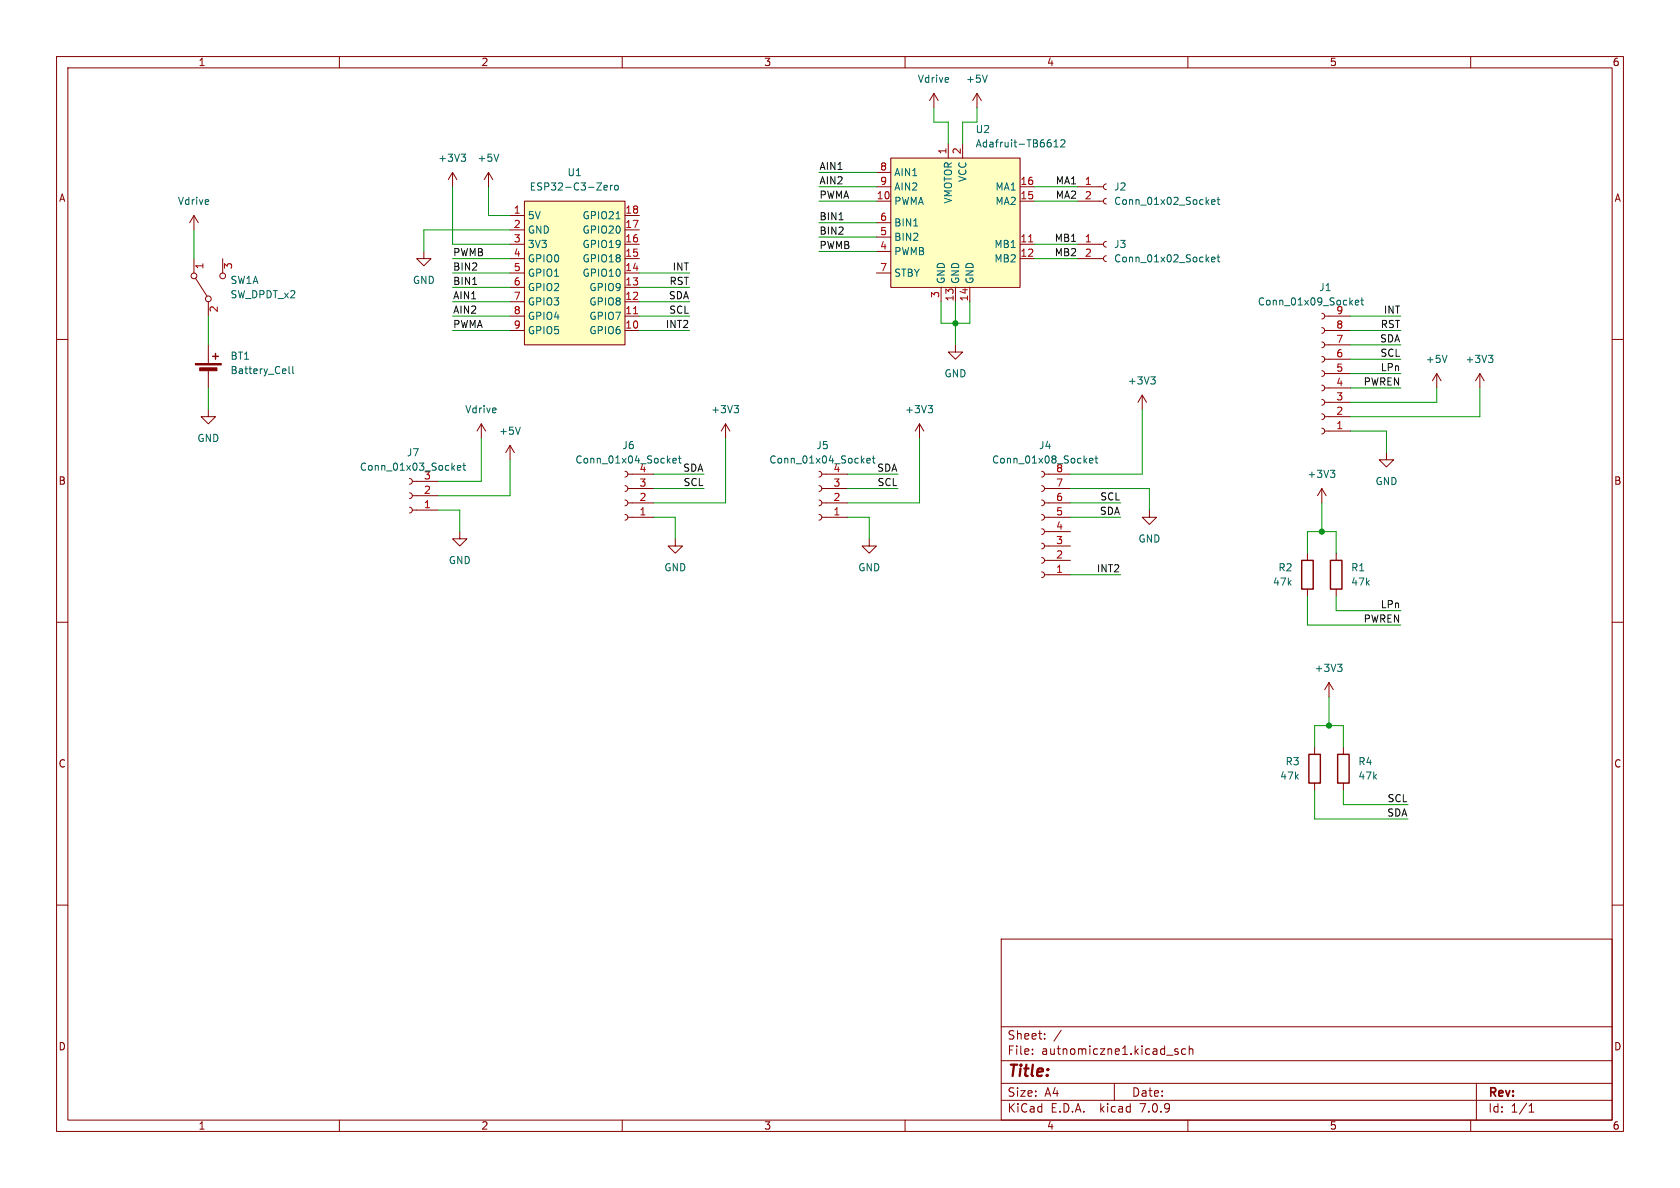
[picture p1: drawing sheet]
<svg xmlns="http://www.w3.org/2000/svg" width="297mm" height="210mm" viewBox="0 0 297 210" stroke-linecap="round" stroke-linejoin="round" font-family="sans-serif">
<g fill="none" stroke="#840000" stroke-width=".18">
<path d="M10 10h277v190h-277zM12 12h273v186h-273zM60 10v2M110 10v2M160 10v2M165.1 16.5l-.8 1.3M165.1 16.5v2.6M165.1 16.5l.8 1.3M172.7 16.5l-.7 1.3M172.7 16.5v2.6M172.7 16.5l.8 1.3M210 10v2"/>
<path d="M260 10v2M34.3 38.1v2.5M34.3 38.1l-.8 1.3M34.3 38.1l.8 1.3M80 30.5l-.8 1.3M80 30.5v2.5M80 30.5l.8 1.3M86.4 30.5l-.8 1.3M86.4 30.5v2.5M86.4 30.5l.7 1.3M90.2 38.1h2.5M92.7 35.6h17.8v25.4h-17.8z"/>
<path d="M110.5 38.1h2.5M154.9 35.6h2.6M154.9 33h2.6M154.9 39.4h2.6M154.9 30.5h2.6M157.5 27.9h22.8v22.9h-22.8zM167.6 25.4v2.5M170.2 25.4v2.5M180.3 35.6h2.6M180.3 33h2.6M190.5 35.6h4.6M190.5 33h4.6"/>
<path d="M195.6 35.1l-.4 .1-.1 .3 .1 .4 .4 .2M195.6 32.5l-.4 .1-.1 .4 .1 .4 .4 .1M10 60h2M34.3 45.7v2.6M34.5 49.1l2.1 3.2M36.8 53.3v2.6M39.4 45.7v2.6M74.9 44.5v1.2h1.3l-1.3 1.3-1.2-1.3h1.2M90.2 43.2h2.5M90.2 45.7h2.5M90.2 48.3h2.5M90.2 55.9h2.5"/>
<path d="M90.2 58.4h2.5M90.2 53.3h2.5M90.2 50.8h2.5M90.2 40.6h2.5M110.5 43.2h2.5M110.5 45.7h2.5M110.5 48.3h2.5M110.5 55.9h2.5M110.5 58.4h2.5M110.5 53.3h2.5M110.5 50.8h2.5M110.5 40.6h2.5"/>
<path d="M154.9 44.5h2.6M154.9 41.9h2.6M154.9 48.3h2.6M166.4 50.8v2.5M168.9 50.8v2.5M171.4 50.8v2.5M180.3 43.2h2.6M180.3 45.7h2.6M190.5 43.2h4.6M190.5 45.7h4.6M195.6 45.2l-.4 .1-.1 .4 .1 .4 .4 .1M195.6 42.7l-.4 .1-.1 .4 .1 .3 .4 .2"/>
<path d="M233.7 55.4l.3 .1 .2 .4-.2 .4-.3 .1M233.7 57.9l.3 .2 .2 .3-.2 .4-.3 .1M234.2 55.9h4.6M234.2 58.4h4.6M285 60h2M36.8 72.4v1.3h1.3l-1.3 1.2-1.2-1.2h1.2M36.8 61v3.3M36.8 65.3v3.3M85.1 74.9l-.8 1.3M85.1 74.9v2.6M85.1 74.9l.8 1.3M90.2 78.7l-.8 1.3"/>
<path d="M90.2 78.7v2.6M90.2 78.7l.7 1.3M128.3 74.9l-.8 1.3M128.3 74.9v2.6M128.3 74.9l.7 1.3M162.6 74.9l-.8 1.3M162.6 74.9v2.6M162.6 74.9l.7 1.3M168.9 61v1.2h1.3l-1.3 1.3-1.3-1.3h1.3M201.9 69.9l-.7 1.2M201.9 69.9v2.5M201.9 69.9l.8 1.2"/>
<path d="M233.7 60.5l.3 .1 .2 .4-.2 .3-.3 .2M233.7 63l.3 .1 .2 .4-.2 .4-.3 .1M233.7 65.5l.3 .2 .2 .4-.2 .3-.3 .1M233.7 68.1l.3 .1 .2 .4-.2 .4-.3 .1M233.7 70.6l.3 .2 .2 .3-.2 .4-.3 .1M233.7 73.2l.3 .1 .2 .4-.2 .3-.3 .2M233.7 75.7l.3 .1 .2 .4-.2 .4-.3 .1M234.2 61h4.6M234.2 63.5h4.6M234.2 66h4.6M234.2 68.6h4.6M234.2 71.1h4.6"/>
<path d="M234.2 73.7h4.6M234.2 76.2h4.6M254 66l-.8 1.3M254 66v2.6M254 66l.8 1.3M261.6 66l-.7 1.3M261.6 66v2.6M261.6 66l.8 1.3M72.4 84.6l.4 .1 .1 .4-.2 .4-.3 .1M72.4 87.1l.4 .2 .1 .3-.2 .4-.3 .1M72.4 89.7l.4 .1 .1 .4-.2 .3-.3 .2M72.9 85.1h4.6"/>
<path d="M72.9 87.6h4.6M72.9 90.2h4.6M81.3 94v1.3h1.2l-1.2 1.2-1.3-1.2h1.3M110.5 83.3l.4 .2 .1 .3-.2 .4-.3 .1M110.5 85.9l.4 .1 .1 .4-.2 .3-.3 .2M110.5 88.4l.4 .1 .1 .4-.2 .4-.3 .1M110.5 90.9l.4 .2 .1 .4-.2 .3-.3 .1M111 83.8h4.6M111 86.4h4.6M111 88.9h4.6M111 91.4h4.6M119.4 95.3v1.2h1.2l-1.2 1.3-1.3-1.3h1.3"/>
<path d="M144.8 83.3l.3 .2 .2 .3-.2 .4-.3 .1M144.8 85.9l.3 .1 .2 .4-.2 .3-.3 .2M144.8 88.4l.3 .1 .2 .4-.2 .4-.3 .1M144.8 90.9l.3 .2 .2 .4-.2 .3-.3 .1M145.3 83.8h4.6M145.3 86.4h4.6M145.3 88.9h4.6M145.3 91.4h4.6M153.7 95.3v1.2h1.2l-1.2 1.3-1.3-1.3h1.3M184.1 83.3l.4 .2 .2 .3-.2 .4-.4 .1M184.1 85.9l.4 .1 .2 .4-.2 .3-.4 .2M184.1 88.4l.4 .1 .2 .4-.2 .4-.4 .1"/>
<path d="M184.1 90.9l.4 .2 .2 .4-.2 .3-.4 .1M184.1 93.5l.4 .1 .2 .4-.2 .4-.4 .1M184.1 96l.4 .2 .2 .3-.2 .4-.4 .1M184.1 98.6l.4 .1 .2 .4-.2 .3-.4 .2M184.7 83.8h4.5M184.7 86.4h4.5M184.7 88.9h4.5M184.7 91.4h4.5M184.7 94h4.5M184.7 96.5h4.5M184.7 99.1h4.5M203.2 90.2v1.2h1.3l-1.3 1.3-1.3-1.3h1.3"/>
<path d="M231.1 97.8v1.3M233.7 86.4l-.8 1.2M233.7 86.4v2.5M233.7 86.4l.7 1.2M236.2 97.8v1.3M245.1 80v1.3h1.3l-1.3 1.3-1.3-1.3h1.3M10 110h2M184.1 101.1l.4 .1 .2 .4-.2 .4-.4 .1M184.7 101.6h4.5M231.1 104.1v1.3M236.2 104.1v1.3M285 110h2"/>
<path d="M232.4 132.1v1.3M232.4 138.4v1.3M234.9 120.7l-.7 1.2M234.9 120.7v2.5M234.9 120.7l.8 1.2M237.5 132.1v1.3M237.5 138.4v1.3M10 160h2M285 160h2M177 166h108v32h-108zM60 198v2M110 198v2"/>
<path d="M160 198v2M177 194.5h108M177 191.5h108M177 187.5h108M177 181.5h108M182.5 186.3v.1M182.5 185.5v.1M184.7 183.6v.1M184.7 182.8v.1M187.6 182.1l-1.3 2M197 191.5v3M208.2 185.5l-.3-.1-.2 .2v.2l.5 .2v.3h-.5"/>
<path d="M209.6 185.5l-.4-.1-.3 .3v.4l.1 .2h.6M210 198v2M210.2 185.5l.3-.1 .3 .1 .1 .9M210.2 184.9v1.5M260 198v2M261 191.5v6.5M270.3 196.6h.9M270.3 195.5l.4-.4v1.5"/>
<circle cx="34.3" cy="48.8" r=".51"/>
<circle cx="36.8" cy="52.8" r=".51"/>
<circle cx="39.4" cy="48.8" r=".51"/>
</g>
<g fill="none" stroke="#006464" stroke-width=".18">
<path d="M174.5 13.3l-.4 1.2M81.5 27.2h.8l-.4 .5M82.1 27.7l.2 .3v.3l-.2 .2M88.2 27.2l-.4 1.3M106.8 33.2l.6-.1-.1-.3h-.3l-.2 .1v.6h.5M107.9 32.8v.8M108.3 32.8l-.4 .2M108.7 32.9l.2-.1 .4 .1v.5l-.1 .1-.3 .1-.2-.1zM108.9 38.7h.7M161.5 39.9h.8M185.8 25.3v.6M186.3 26h.8"/>
<path d="M186.3 25.1l.4-.4v1.3M187.5 24.8l.5-.1 .3 .4-.8 .9h.8M214.2 35.7l.6-.1-.1-.2-.3-.1-.2 .2 .1 .6h.4M215.2 35.3h.4M215.3 34.9v1.1l.3 .1M214.2 45.9l.6-.1-.1-.3h-.3l-.2 .1 .1 .6h.4M215.2 45.5h.4M215.3 45v1.1l.3 .2M239.6 53.5l.6-.1v-.3h-.4l-.2 .2 .1 .6h.5M240.6 53.1h.5M240.8 52.6v1.1l.3 .2M51.1 64.8v1.1l.2 .1"/>
<path d="M51.8 64.8v1.1l.1 .1M92 75.5l-.4 1.3M129.8 71.7h.8l-.5 .5M130.3 72.2l.3 .2v.3l-.3 .3M164.1 71.7h.8l-.5 .5M164.6 72.2l.3 .2v.3l-.3 .3M203.4 66.6h.8l-.4 .5M204 67.1l.2 .2v.3l-.2 .3M255.8 62.8l-.4 1.3M263.1 62.8h.8l-.4 .5M263.7 63.3l.2 .2v.3l-.2 .3M80.9 82.7l.6-.1-.1-.3h-.4l-.1 .2v.6h.5"/>
<path d="M81.8 82.3h.5M82 81.9v1l.3 .2M119 81.4l.6-.1-.1-.2-.4-.1-.1 .2v.6h.5M119.9 81h.5M120.1 80.6l.1 1.2M153.2 81.4l.7-.1-.1-.2-.4-.1-.2 .2 .1 .6h.5M154.2 81h.5M154.4 80.6l.1 1.2M192.6 81.4l.6-.1v-.2l-.4-.1-.2 .2 .1 .6h.5M193.6 81h.5M193.8 80.6v1.1l.3 .2M235.2 83.1h.8l-.4 .5"/>
<path d="M235.7 83.6l.3 .3v.3l-.3 .2M236.5 117.4h.7l-.4 .5M237 117.9l.2 .2v.3l-.2 .3"/>
</g>
<path d="M37.6 63h1M38.1 62.5v1M230.1 99.1h2.1v5h-2.1zM235.2 99.1h2v5h-2zM231.4 133.4h2v5h-2zM236.5 133.4h2v5h-2z" fill="none" stroke="#840000" stroke-width=".25"/>
<g fill="#840000" stroke="#840000" stroke-width=".18">
<path d="M34.5 64.3h4.6v.2h-4.6z"/>
<path d="M35.3 65h3.1v.5h-3.1z"/>
</g>
<g fill="#ffffc2" stroke="#ffffc2" stroke-width=".18">
<path d="M157.5 27.9h22.8v22.9h-22.8z"/>
<path d="M92.7 35.6h17.8v25.4h-17.8z"/>
</g>
<path d="M112 55.5h.7M181.9 42.8h.7" fill="none" stroke="#a90000" stroke-width=".18"/>
<path d="M148.3 38.9h.8M83.6 50.3h.7" fill="none" stroke="#0f0f0f" stroke-width=".18"/>
<g fill="none" stroke="#009600" stroke-width=".18">
<path d="M165.1 19.1v2.5h2.5v3.8M172.7 19.1v2.5h-2.5v3.8M80 33v10.2h10.2M86.4 33v5.1h3.8M144.8 39.4h10.1M144.8 33h10.1M144.8 35.6h10.1M144.8 30.5h10.1M182.9 33h7.6M182.9 35.6h7.6M34.3 40.6v5.1M36.8 55.9v5.1"/>
<path d="M80 55.9h10.2M80 58.4h10.2M80 45.7h10.2M80 50.8h10.2M80 48.3h10.2M80 53.3h10.2M90.2 40.6h-15.3v3.9M113 55.9h8.9M113 58.4h8.9M113 50.8h8.9M113 48.3h8.9M113 53.3h8.9"/>
<path d="M144.8 44.5h10.1M144.8 41.9h10.1M166.4 53.3v3.9h5v-3.9M168.9 53.3v7.7M182.9 45.7h7.6M182.9 43.2h7.6M238.8 55.9h8.8M238.8 58.4h8.8M36.8 68.6v3.8M85.1 77.5v7.6h-7.6M128.3 77.5v11.4h-12.7M162.6 77.5v11.4h-12.7"/>
<path d="M201.9 72.4v11.4h-12.7M238.8 76.2h6.3v3.8M238.8 66h8.8M238.8 68.6h8.8M238.8 63.5h8.8M238.8 61h8.8M254 68.6v2.5h-15.2M261.6 68.6v5.1h-22.8M77.5 90.2h3.8v3.8M90.2 81.3v6.3h-12.7M115.6 86.4h8.9M115.6 91.4h3.8v3.9"/>
<path d="M115.6 83.8h8.9M149.9 86.4h8.8M149.9 91.4h3.8v3.9M149.9 83.8h8.8M189.2 86.4h14v3.8M189.2 91.4h8.9M189.2 88.9h8.9M231.1 97.8v-3.8h5.1v3.8M233.7 88.9v5.1M189.2 101.6h8.9M231.1 105.4v5.1h16.5M236.2 105.4v2.6h11.4"/>
<path d="M232.4 132.1v-3.8h5.1v3.8M232.4 139.7v5.1h16.5M234.9 123.2v5.1M237.5 139.7v2.5h11.4"/>
</g>
<g fill="#009600" stroke="#009600" stroke-width=".18">
<circle cx="233.7" cy="94" r=".46"/>
<circle cx="234.9" cy="128.3" r=".46"/>
<circle cx="168.9" cy="57.2" r=".46"/>
</g>
<text font-size="2.8" fill="#840000" x="178" y="190.9">Title:</text>
<g font-size="2.1" fill="#840000">
<text x="178" y="184">Sheet:</text>
<text x="178" y="186.7">File:</text>
<text x="184.1" y="186.7">autnomiczne1.kicad_sch</text>
<text x="178" y="196.9">KiCad</text>
<text x="178" y="194.1">Size:</text>
<text x="184.7" y="194.1">A4</text>
<text x="185.7" y="196.9">E.D.A.</text>
<text x="194.6" y="196.9">kicad</text>
<text x="200" y="194.1">Date:</text>
<text x="201.8" y="196.9">7.0.9</text>
<text x="263" y="194.3">Rev:</text>
<text x="263" y="196.9">Id:</text>
<text x="267.1" y="196.9">1/1</text>
</g>
<g font-size="1.8" fill="#840000">
<text x="35" y="11.9">1</text>
<text x="85" y="11.9">2</text>
<text x="135" y="11.9">3</text>
<text x="185" y="11.9">4</text>
<text x="235" y="11.9">5</text>
<text x="285" y="11.9">6</text>
<text x="10.3" y="35.9">A</text>
<text x="285.3" y="35.9">A</text>
<text x="10.3" y="85.9">B</text>
<text x="285.3" y="85.9">B</text>
<text x="10.3" y="135.9">C</text>
<text x="285.3" y="135.9">C</text>
<text x="10.3" y="185.9">D</text>
<text x="285.3" y="185.9">D</text>
<text x="35" y="199.9">1</text>
<text x="85" y="199.9">2</text>
<text x="135" y="199.9">3</text>
<text x="185" y="199.9">4</text>
<text x="235" y="199.9">5</text>
<text x="285" y="199.9">6</text>
</g>
<g font-size="1.8" fill="#006464">
<text x="162.2" y="14.8">Vdrive</text>
<text x="170.7" y="14.8">+5V</text>
<text x="172.4" y="23.7">U2</text>
<text x="77.4" y="28.8">+3V3</text>
<text x="84.3" y="28.8">+5V</text>
<text x="172.4" y="26.3">Adafruit-TB6612</text>
<text x="93.5" y="33.9">ESP32-C3-Zero</text>
<text x="100.2" y="31.3">U1</text>
<text x="158" y="31.3">AIN1</text>
<text x="158" y="33.9">AIN2</text>
<text x="171" y="32.3" transform="rotate(-90 171 32.3)">VCC</text>
<text x="175.9" y="33.9">MA1</text>
<text x="196.9" y="33.9">J2</text>
<text x="31.3" y="36.4">Vdrive</text>
<text x="93.2" y="39">5V</text>
<text x="93.2" y="41.5">GND</text>
<text x="102.9" y="41.5">GPIO20</text>
<text x="102.9" y="39">GPIO21</text>
<text x="158" y="36.4">PWMA</text>
<text x="158" y="40.2">BIN1</text>
<text x="168.5" y="36.1" transform="rotate(-90 168.5 36.1)">VMOTOR</text>
<text x="175.9" y="36.4">MA2</text>
<text x="196.9" y="36.4">Conn_01x02_Socket</text>
<text x="93.2" y="44">3V3</text>
<text x="93.2" y="46.6">GPIO0</text>
<text x="102.9" y="46.6">GPIO18</text>
<text x="102.9" y="44">GPIO19</text>
<text x="158" y="45.3">PWMB</text>
<text x="158" y="42.8">BIN2</text>
<text x="175.7" y="44">MB1</text>
<text x="175.7" y="46.6">MB2</text>
<text x="196.9" y="44">J3</text>
<text x="196.9" y="46.6">Conn_01x02_Socket</text>
<text x="40.6" y="52.9">SW_DPDT_x2</text>
<text x="40.6" y="50.4">SW1A</text>
<text x="72.9" y="50.4">GND</text>
<text x="93.2" y="49.1">GPIO1</text>
<text x="93.2" y="51.7">GPIO2</text>
<text x="102.9" y="49.1">GPIO10</text>
<text x="104.1" y="51.7">GPIO9</text>
<text x="158" y="49.1">STBY</text>
<text x="167.2" y="50.3" transform="rotate(-90 167.2 50.3)">GND</text>
<text x="169.8" y="50.3" transform="rotate(-90 169.8 50.3)">GND</text>
<text x="172.3" y="50.3" transform="rotate(-90 172.3 50.3)">GND</text>
<text x="233.1" y="51.7">J1</text>
<text x="93.2" y="54.2">GPIO3</text>
<text x="93.2" y="56.7">GPIO4</text>
<text x="93.2" y="59.3">GPIO5</text>
<text x="104.1" y="59.3">GPIO6</text>
<text x="104.1" y="56.7">GPIO7</text>
<text x="104.1" y="54.2">GPIO8</text>
<text x="222.3" y="54.2">Conn_01x09_Socket</text>
<text x="236.1" y="55.6">9</text>
<text x="40.6" y="63.8">BT1</text>
<text x="252" y="64.4">+5V</text>
<text x="259" y="64.4">+3V3</text>
<text x="40.6" y="66.3">Battery_Cell</text>
<text x="166.9" y="66.9">GND</text>
<text x="199.3" y="68.2">+3V3</text>
<text x="82.1" y="73.3">Vdrive</text>
<text x="88.1" y="77.1">+5V</text>
<text x="125.6" y="73.3">+3V3</text>
<text x="159.9" y="73.3">+3V3</text>
<text x="34.8" y="78.3">GND</text>
<text x="63.5" y="83.4">Conn_01x03_Socket</text>
<text x="71.8" y="80.9">J7</text>
<text x="101.6" y="82.1">Conn_01x04_Socket</text>
<text x="109.9" y="79.6">J6</text>
<text x="113" y="83.6">4</text>
<text x="135.9" y="82.1">Conn_01x04_Socket</text>
<text x="144.2" y="79.6">J5</text>
<text x="147.2" y="83.6">4</text>
<text x="175.3" y="82.1">Conn_01x08_Socket</text>
<text x="183.6" y="79.6">J4</text>
<text x="186.6" y="83.6">8</text>
<text x="74.9" y="84.8">3</text>
<text x="231" y="84.7">+3V3</text>
<text x="243.1" y="86">GND</text>
<text x="79.2" y="99.9">GND</text>
<text x="117.3" y="101.2">GND</text>
<text x="151.6" y="101.2">GND</text>
<text x="201.2" y="96.1">GND</text>
<text x="225.9" y="101.2">R2</text>
<text x="238.8" y="101.2">R1</text>
<text x="224.9" y="103.7">47k</text>
<text x="238.8" y="103.7">47k</text>
<text x="232.3" y="119">+3V3</text>
<text x="227.2" y="135.5">R3</text>
<text x="240" y="135.5">R4</text>
<text x="226.2" y="138">47k</text>
<text x="240" y="138">47k</text>
</g>
<g font-size="1.8" fill="#a90000">
<text x="167.4" y="27.4" transform="rotate(-90 167.4 27.4)">1</text>
<text x="169.9" y="27.4" transform="rotate(-90 169.9 27.4)">2</text>
<text x="154.9" y="35.3">10</text>
<text x="155.5" y="30.2">8</text>
<text x="155.5" y="32.8">9</text>
<text x="180.3" y="35.3">15</text>
<text x="180.3" y="32.8">16</text>
<text x="191.7" y="32.8">1</text>
<text x="191.7" y="35.3">2</text>
<text x="90.7" y="37.8">1</text>
<text x="90.7" y="40.4">2</text>
<text x="110.4" y="40.4">17</text>
<text x="110.4" y="37.8">18</text>
<text x="155.5" y="41.7">5</text>
<text x="155.5" y="39.1">6</text>
<text x="36.3" y="47.7" transform="rotate(-90 36.3 47.7)">1</text>
<text x="41.4" y="47.7" transform="rotate(-90 41.4 47.7)">3</text>
<text x="90.7" y="42.9">3</text>
<text x="90.7" y="45.5">4</text>
<text x="110.4" y="45.5">15</text>
<text x="110.4" y="42.9">16</text>
<text x="155.5" y="44.2">4</text>
<text x="180.3" y="42.9">11</text>
<text x="180.3" y="45.5">12</text>
<text x="191.7" y="42.9">1</text>
<text x="191.7" y="45.5">2</text>
<text x="90.7" y="48">5</text>
<text x="90.7" y="50.5">6</text>
<text x="90.7" y="53.1">7</text>
<text x="110.4" y="53.1">12</text>
<text x="110.4" y="50.5">13</text>
<text x="110.4" y="48">14</text>
<text x="155.5" y="48">7</text>
<text x="166.1" y="52.8" transform="rotate(-90 166.1 52.8)">3</text>
<text x="168.7" y="53.4" transform="rotate(-90 168.7 53.4)">13</text>
<text x="171.2" y="53.4" transform="rotate(-90 171.2 53.4)">14</text>
<text x="38.8" y="55.3" transform="rotate(-90 38.8 55.3)">2</text>
<text x="90.7" y="55.6">8</text>
<text x="90.7" y="58.2">9</text>
<text x="110.4" y="58.2">10</text>
<text x="110.4" y="55.6">11</text>
<text x="236.1" y="58.2">8</text>
<text x="236.1" y="65.8">5</text>
<text x="236.1" y="63.2">6</text>
<text x="236.1" y="60.7">7</text>
<text x="236.1" y="70.9">3</text>
<text x="236.1" y="68.3">4</text>
<text x="236.1" y="75.9">1</text>
<text x="236.1" y="73.4">2</text>
<text x="74.9" y="89.9">1</text>
<text x="74.9" y="87.4">2</text>
<text x="113" y="88.6">2</text>
<text x="113" y="86.1">3</text>
<text x="147.2" y="88.6">2</text>
<text x="147.2" y="86.1">3</text>
<text x="186.6" y="88.6">6</text>
<text x="186.6" y="86.1">7</text>
<text x="113" y="91.2">1</text>
<text x="147.2" y="91.2">1</text>
<text x="186.6" y="93.7">4</text>
<text x="186.6" y="91.2">5</text>
<text x="186.6" y="101.3">1</text>
<text x="186.6" y="98.8">2</text>
<text x="186.6" y="96.3">3</text>
</g>
<g font-size="1.8" fill="#0f0f0f">
<text x="144.8" y="32.7">AIN2</text>
<text x="144.8" y="35.2">PWMA</text>
<text x="144.8" y="30.1">AIN1</text>
<text x="186.5" y="35.2">MA2</text>
<text x="186.5" y="32.7">MA1</text>
<text x="144.8" y="39">BIN1</text>
<text x="144.8" y="41.6">BIN2</text>
<text x="80" y="45.4">PWMB</text>
<text x="80" y="47.9">BIN2</text>
<text x="118.8" y="47.9">INT</text>
<text x="144.8" y="44.1">PWMB</text>
<text x="186.4" y="45.4">MB2</text>
<text x="186.4" y="42.8">MB1</text>
<text x="80" y="50.5">BIN1</text>
<text x="80" y="53">AIN1</text>
<text x="118.1" y="53">SDA</text>
<text x="118.3" y="50.5">RST</text>
<text x="80" y="55.5">AIN2</text>
<text x="80" y="58.1">PWMA</text>
<text x="117.6" y="58.1">INT2</text>
<text x="118.2" y="55.5">SCL</text>
<text x="244" y="58.1">RST</text>
<text x="244.5" y="55.5">INT</text>
<text x="243.9" y="60.6">SDA</text>
<text x="243.9" y="63.2">SCL</text>
<text x="244" y="65.7">LPn</text>
<text x="241" y="68.2">PWREN</text>
<text x="120.7" y="83.5">SDA</text>
<text x="155" y="83.5">SDA</text>
<text x="120.7" y="86">SCL</text>
<text x="155" y="86">SCL</text>
<text x="194.4" y="88.6">SCL</text>
<text x="194.3" y="91.1">SDA</text>
<text x="193.8" y="101.3">INT2</text>
<text x="244" y="107.6">LPn</text>
<text x="241" y="110.1">PWREN</text>
<text x="245.2" y="141.9">SCL</text>
<text x="245.1" y="144.4">SDA</text>
</g>
</svg>
